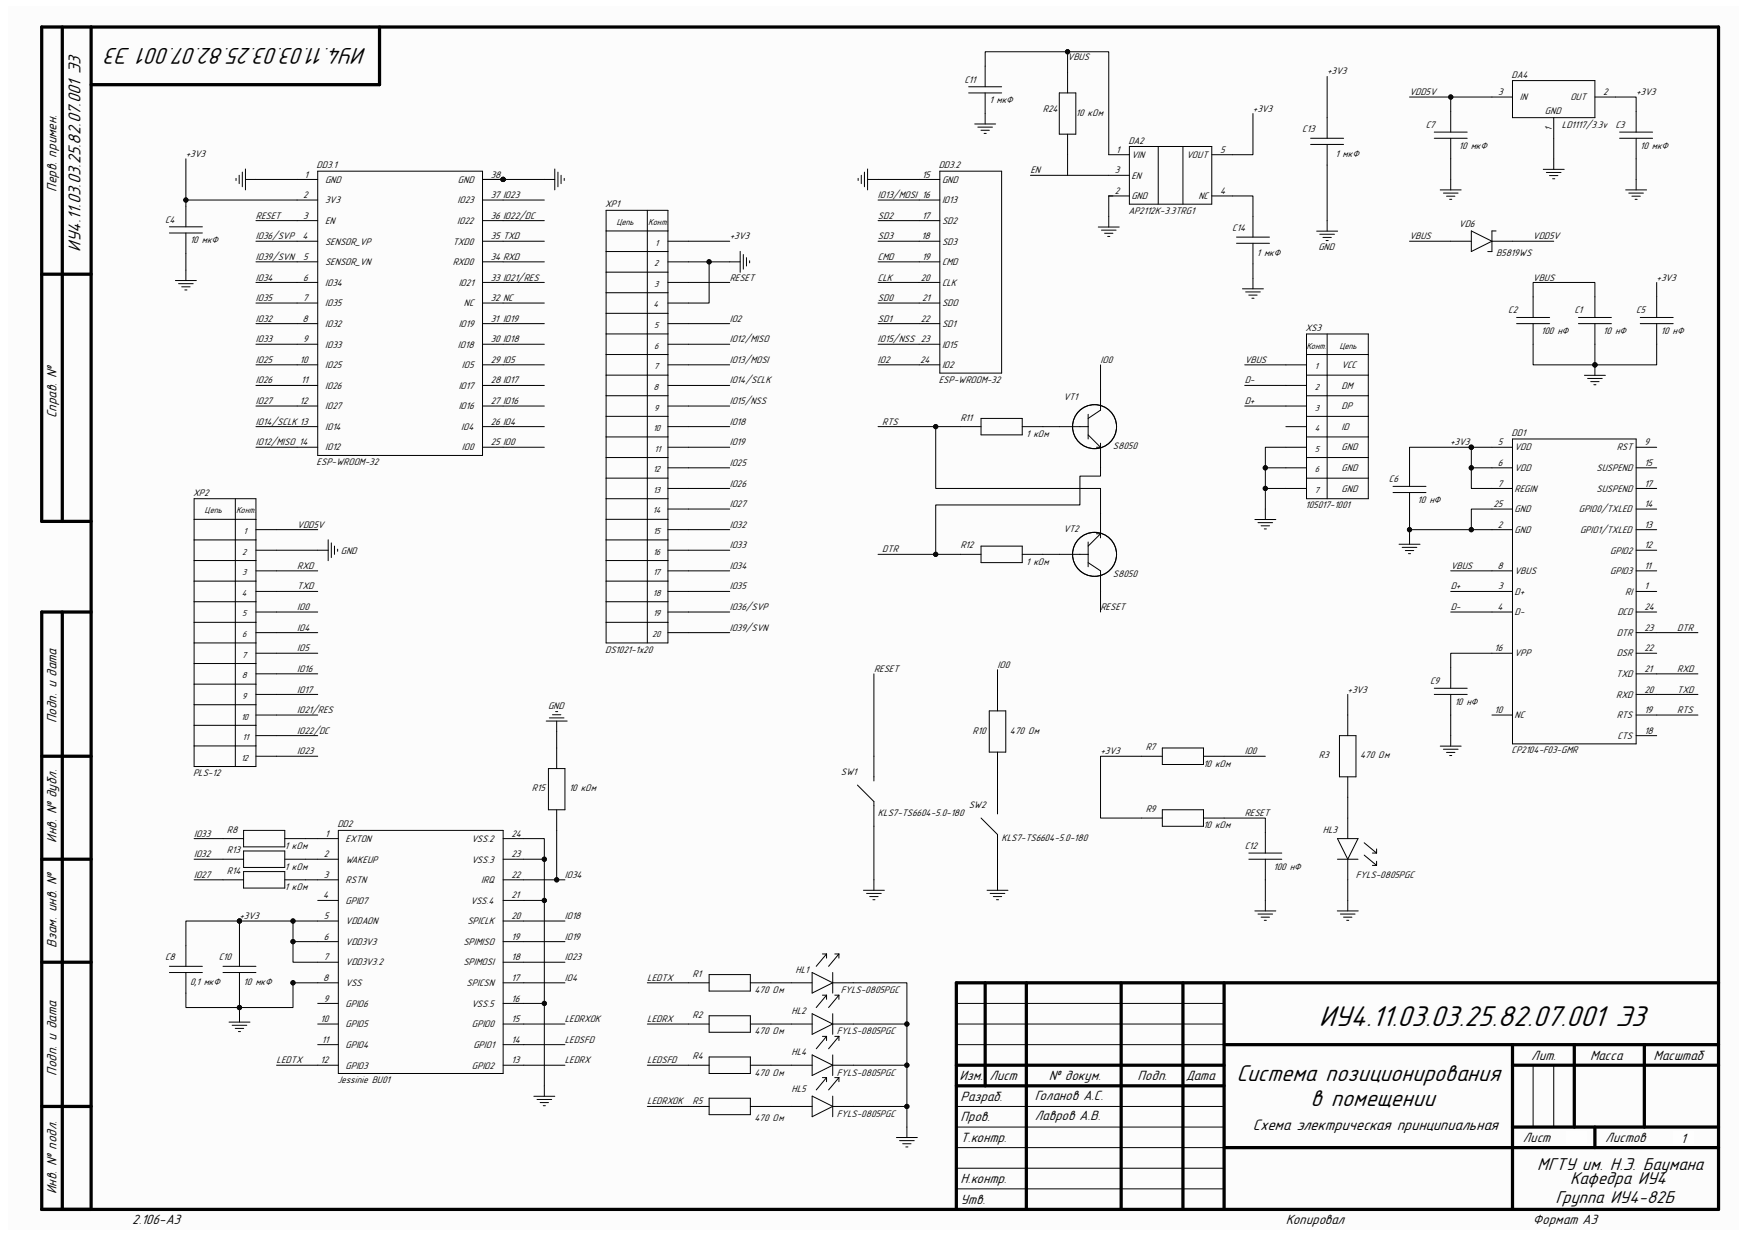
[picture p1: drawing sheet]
<svg xmlns="http://www.w3.org/2000/svg" width="297mm" height="210mm" viewBox="0 0 297 210" stroke-linecap="round" stroke-linejoin="round" font-family="sans-serif">
<path d="M1.5 1.1h294v207.9h-294z" fill-rule="evenodd" fill="#fcfcfc"/>
<g fill="none" stroke="#000" stroke-width=".55">
<path d="M10.6 4.6v84M15.5 4.6v200.9M64.5 4.6v9.8h-49M7.1 46.6h8.4M15.5 88.6h-8.4v-84h284.9v200.9h-284.9v-101.5h8.4M10.6 104v101.5M7.1 128.5h8.4M7.1 146h8.4M7.1 163.5h8.4M167.4 167v17.5M174.4 167v38.5M190.5 167v38.5"/>
<path d="M201 167v38.5M208 177.5h84M208 167v38.5M257 177.5v28M267.5 177.5v14M279.4 177.5v14M292 167h-129.5v38.5M7.1 188h8.4M162.5 181h45.5M162.5 184.5h45.5M208 195h84M257 181h35"/>
<path d="M257 191.5h35M271 191.5v3.5"/>
</g>
<path d="M162.5 177.5h45.5M162.5 174h45.5M162.5 170.5h45.5M162.5 198.5h45.5M162.5 195h45.5M162.5 191.5h45.5M162.5 188h45.5M260.5 181v10.5M264 181v10.5M162.5 202h45.5" fill="none" stroke="#000" stroke-width=".17"/>
<circle cx="85.5" cy="30.5" r=".36" fill="#0e0e0e"/>
<circle cx="85.5" cy="30.5" r=".36" fill="none" stroke="#0e0e0e" stroke-width=".17"/>
<circle cx="85.5" cy="30.5" r=".36" fill="#0e0e0e"/>
<circle cx="85.5" cy="30.5" r=".36" fill="none" stroke="#0e0e0e" stroke-width=".17"/>
<g fill="none" stroke="#000" stroke-width=".17">
<path d="M50.5 30.5h3.5M50.5 34h3.5M50.5 37.5h3.5M54 29.1h28v48.3h-28zM82 30.5h3.5M50.5 41h3.5M50.5 44.5h3.5M50.5 48h3.5M50.5 51.5h3.5M50.5 55h3.5M50.5 58.5h3.5M50.5 62h3.5"/>
<path d="M50.5 65.5h3.5M50.5 69h3.5M50.5 72.5h3.5M50.5 76h3.5"/>
</g>
<circle cx="85.5" cy="30.5" r=".36" fill="#0e0e0e"/>
<circle cx="85.5" cy="30.5" r=".36" fill="none" stroke="#0e0e0e" stroke-width=".17"/>
<g fill="none" stroke="#000" stroke-width=".17">
<path d="M82 34h3.5M82 37.5h3.5M82 30.5h3.5M82 41h3.5M82 44.5h3.5M82 48h3.5M82 51.5h3.5M82 55h3.5M82 58.5h3.5M82 62h3.5M82 65.5h3.5M82 69h3.5"/>
<path d="M82 72.5h3.5M82 76h3.5"/>
</g>
<circle cx="85.5" cy="30.5" r=".36" fill="#0e0e0e"/>
<circle cx="85.5" cy="30.5" r=".36" fill="none" stroke="#0e0e0e" stroke-width=".17"/>
<g fill="none" stroke="#000" stroke-width=".17">
<path d="M164.6 15.8h5.6M164.6 14.7h5.6M167.4 11.2v3.5M167.4 15.8v5.3M180 15.8h2.8v7h-2.8zM181.4 12.3v3.5M225.5 20v3.5M246.5 18.9v3.5M253.5 16.5h3.5M257 13.7h14v6.3h-14zM264 20v3.5M271 16.5h3.5"/>
<path d="M278 18.9v3.5M28.8 39.6h5.6M28.8 38.5h5.6M31.6 35v3.5M31.6 39.6v3.5M40.1 30.3v.4M40.6 29.8v1.4M41.2 29.2v2.5M41.7 30.5h1.8M41.7 28.7v3.6M92.5 30.5h1.8M94.3 28.7v3.6"/>
<path d="M94.8 29.2v2.5M95.3 29.8v1.4M95.9 30.3v.4M145.8 30.3v.4M146.3 29.8v1.4M146.9 29.2v2.5M147.4 30.5h1.8M147.4 28.7v3.6M156.2 30.5h3.5M156.2 34h3.5M156.2 37.5h3.5M159.7 29.1h10.5v34.3h-10.5z"/>
<path d="M165.6 21.1h3.6M166.1 21.6h2.5M166.7 22.1h1.4M167.2 22.7h.4M181.4 22.8v3.5M188.4 26.3h3.5M188.4 33.3h3.5M188.4 29.8h3.5M191.9 24.9h14v9.8h-14zM196.8 24.9v9.8M201 24.9v9.8M205.9 26.3h3.5"/>
<path d="M205.9 33.3h3.5M212.9 36.8v3.5M222.7 24.5h5.6M222.7 23.5h5.6M223.7 39.3h3.6M224.3 39.8h2.4M225.5 24.5v3.5M225.5 37.5v1.8M243.7 23.5h5.6M243.7 22.4h5.6M244.7 32.3h3.6M245.3 32.8h2.4"/>
<path d="M245.8 33.3h1.4M246.3 33.9h.4M246.5 23.5v3.5M246.5 30.5v1.8M250 39.2l3.5 1.8-3.5 1.7zM254.2 39.2h-.7v3.5h-.7M262.2 28.8h3.6M262.8 29.3h2.4M263.3 29.8h1.4M263.8 30.4h.4M264 27v1.8M275.2 23.5h5.6"/>
<path d="M275.2 22.4h5.6M276.2 32.3h3.6M276.8 32.8h2.4M277.3 33.3h1.4M277.8 33.9h.4M278 23.5v3.5M278 30.5v1.8M29.8 47.7h3.6M30.3 48.2h2.5M30.9 48.7h1.4M31.4 49.3h.4M31.6 45.9v1.8"/>
<path d="M156.2 41h3.5M156.2 44.5h3.5M156.2 48h3.5M156.2 51.5h3.5M156.2 55h3.5M156.2 58.5h3.5M210.1 41.3h5.6M210.1 40.3h5.6M211.1 49.1h3.6M211.7 49.6h2.4M212.2 50.1h1.4M212.7 50.7h.4"/>
<path d="M212.9 41.3v3.5M212.9 47.3v1.8M224.8 40.3h1.4M225.3 40.9h.4M246.5 41h3.5M253.5 41h3.5M257.7 55h5.6M257.7 53.9h5.6M260.5 50.4v3.5M260.5 55v3.5M268.2 55h5.6M268.2 53.9h5.6"/>
<path d="M271 50.4v3.5M271 55v3.5M278.7 55h5.6M278.7 53.9h5.6M281.5 50.4v3.5M281.5 55v3.5M156.2 62h3.5M269.2 63.8h3.6M269.8 64.3h2.4M270.3 64.8h1.4M270.8 65.4h.4M271 62v1.8"/>
</g>
<circle cx="271" cy="62" r=".36" fill="#0e0e0e"/>
<circle cx="271" cy="62" r=".36" fill="none" stroke="#0e0e0e" stroke-width=".17"/>
<g fill="none" stroke="#000" stroke-width=".17">
<path d="M253.5 76h3.5M253.5 79.5h3.5M257 74.6h21v51.8h-21zM278 76h3.5M278 79.5h3.5M253.5 83h3.5M253.5 90h3.5M253.5 97h3.5M253.5 86.5h3.5M278 83h3.5M278 90h3.5M278 97h3.5"/>
<path d="M278 86.5h3.5M278 93.5h3.5M253.5 100.5h3.5M253.5 111h3.5M253.5 104h3.5M278 100.5h3.5M278 111h3.5M278 104h3.5M278 107.5h3.5M278 114.5h3.5M278 118h3.5M253.5 121.5h3.5"/>
<path d="M278 121.5h3.5M278 125h3.5"/>
</g>
<circle cx="250" cy="76" r=".36" fill="#0e0e0e"/>
<circle cx="250" cy="76" r=".36" fill="none" stroke="#0e0e0e" stroke-width=".17"/>
<g fill="none" stroke="#000" stroke-width=".17">
<path d="M222 56.7h10.5v28h-10.5zM225.5 56.7v28M218.5 62h3.5M218.5 65.5h3.5M218.5 69h3.5M218.5 72.5h3.5M218.5 76h3.5M218.5 79.5h3.5M222 63.7h10.5M222 67.2h10.5M222 70.7h10.5M222 74.2h10.5"/>
<path d="M222 77.7h10.5M222 60.2h10.5M239.5 79.1v3.5M213.2 88.3h3.6M213.8 88.8h2.4M214.3 89.3h1.4M214.8 89.9h.4M215 86.5v1.8M218.5 83h3.5M222 81.2h10.5M236.7 83.7h5.6M236.7 82.6h5.6"/>
<path d="M237.7 92.5h3.6M238.3 93h2.4M238.8 93.5h1.4M239.3 94.1h.4M239.5 83.7v3.5M239.5 90.7v1.8M243.7 118h5.6M243.7 116.9h5.6M246.5 113.4v3.5M246.5 118v3.5M92.8 122.5h3.6M93.2 130.6h2.8v7h-2.8z"/>
<path d="M93.3 122h2.5M93.9 121.4h1.4M94.4 120.9h.4M94.6 122.5v1.8M94.6 127.1v3.5M94.6 137.6v3.5M244.7 126.8h3.6M245.3 127.3h2.4M245.8 127.8h1.4M246.3 128.4h.4M246.5 125v1.8M54 142.5h3.5"/>
<path d="M54 146h3.5M54 149.5h3.5M54 156.5h3.5M54 153h3.5M54 160h3.5M85.5 141.1h-28v41.3h28v-41.3M85.5 142.5h3.5M85.5 146h3.5M85.5 149.5h3.5M85.5 156.5h3.5M85.5 153h3.5M85.5 160h3.5"/>
<path d="M28.8 165.2h5.6M28.8 164.2h5.6M31.6 160.7v3.5M31.6 165.2v3.5M37.9 165.2h5.6M37.9 164.2h5.6M38.9 173.7h3.6M39.4 174.2h2.5M40 174.7h1.4M40.5 175.3h.4M40.7 160.7v3.5M40.7 165.2v3.5"/>
<path d="M40.7 171.9v1.8M54 163.5h3.5M54 167h3.5M54 170.5h3.5M54 174h3.5M54 177.5h3.5M85.5 163.5h3.5M85.5 167h3.5M85.5 170.5h3.5M85.5 174h3.5M85.5 177.5h3.5M54 181h3.5"/>
<path d="M85.5 181h3.5M90.7 186.3h3.6M91.2 186.8h2.5M91.8 187.3h1.4M92.3 187.9h.4M92.5 184.5v1.8"/>
</g>
<circle cx="40.7" cy="156.5" r=".36" fill="#0e0e0e"/>
<circle cx="40.7" cy="156.5" r=".36" fill="none" stroke="#0e0e0e" stroke-width=".17"/>
<g fill="none" stroke="#000" stroke-width=".17">
<path d="M103 35.7h10.5v73.5h-10.5zM103 39.2h10.5M110 35.7v73.5M103 42.7h10.5M103 46.2h10.5M103 49.7h10.5M103 53.2h10.5M103 56.7h10.5M113.5 41h3.5M113.5 44.5h3.5M113.5 48h3.5M113.5 51.5h3.5"/>
<path d="M113.5 55h3.5M113.5 58.5h3.5M124 44.5h1.8M125.8 42.7v3.6M126.3 43.2v2.5M126.8 43.8v1.4M127.4 44.3v.4M103 60.2h10.5M103 63.7h10.5M103 67.2h10.5M103 70.7h10.5M103 74.2h10.5"/>
<path d="M103 77.7h10.5M113.5 72.5h3.5M113.5 76h3.5M113.5 62h3.5M113.5 65.5h3.5M113.5 69h3.5M113.5 79.5h3.5M163.2 72.5h3.5M166.7 71.1h7v2.8h-7zM173.7 72.5h3.5M180 72.5h4.9M184.9 70.4v4.2"/>
<path d="M184.9 73.9l2.1 2.1h-.7M187 66.2v3.5l-2.1 1.4M187 75.3v4.2M33 84.7v45.5h10.5v-45.5h-10.5M33 91.7h10.5M33 95.2h10.5M33 98.7h10.5M33 88.2h10.5M40 84.7v45.5M43.5 90h3.5M43.5 93.5h3.5M43.5 97h3.5"/>
<path d="M54 93.5h1.8M55.8 91.7v3.6M56.3 92.2v2.5M56.8 92.8v1.4M57.4 93.3v.4M103 91.7h10.5M103 95.2h10.5M103 98.7h10.5M103 88.2h10.5M103 84.7h10.5M103 81.2h10.5M113.5 90h3.5"/>
<path d="M113.5 93.5h3.5M113.5 97h3.5M113.5 83h3.5M113.5 86.5h3.5M163.2 94.2h3.5M166.7 95.6v-2.8h7v2.8h-7M173.7 94.2h3.5M180 94.2h4.9M184.9 92.1v4.2M184.9 95.6l2.1 1.4v3.5M186.3 90.7h.7l-2.1 2.1M187 87.2v4.2"/>
<path d="M33 102.2h10.5M33 105.7h10.5M33 109.2h10.5M33 112.7h10.5M33 116.2h10.5M33 119.7h10.5M43.5 100.5h3.5M43.5 104h3.5M43.5 107.5h3.5M43.5 111h3.5M43.5 114.5h3.5M43.5 118h3.5"/>
<path d="M103 102.2h10.5M103 105.7h10.5M113.5 100.5h3.5M113.5 104h3.5M113.5 107.5h3.5M169.5 117.3v3.5M33 123.2h10.5M33 126.7h10.5M43.5 128.5h3.5M43.5 125h3.5M43.5 121.5h3.5M145.7 133.4l2.8 2.8v4.2"/>
<path d="M148.5 128.5v4.2M166.7 139l2.8 2.8v4.2M168.1 120.8h2.8v7h-2.8zM169.5 127.8v3.5M169.5 134.1v4.2M194 128.5h3.5M194 139h3.5M197.5 127.1h7v2.8h-7zM197.5 137.6h7v2.8h-7zM204.5 128.5h3.5M204.5 139h3.5M227.6 125h2.8v7h-2.8z"/>
<path d="M229 121.5v3.5M229 132v3.5M229 139v3.5M37.9 142.5h3.5M37.9 146h3.5M37.9 149.5h3.5M41.4 141.1h7v2.8h-7zM41.4 144.6h7v2.8h-7zM41.4 148.1h7v2.8h-7zM48.4 142.5h3.5M48.4 146h3.5M48.4 149.5h3.5"/>
<path d="M146.7 151.3h3.6M147.2 151.8h2.5M147.8 152.3h1.4M148.3 152.9h.4M148.5 149.5v1.8M167.7 151.3h3.6M168.2 151.8h2.5M168.8 152.3h1.4M169.3 152.9h.4M169.5 149.5v1.8M212.2 146h5.6M212.2 144.9h5.6"/>
<path d="M213.2 154.8h3.6M213.8 155.3h2.4M214.3 155.8h1.4M214.8 156.4h.4M215 141.4v3.5M215 146v3.5M215 153v1.8M227.2 154.8h3.6M227.3 142.5h3.4l-1.7 3.5zM227.3 146h3.4M227.8 155.3h2.4M228.3 155.8h1.4"/>
<path d="M228.8 156.4h.4M229 146v3.5M229 153v1.8M231.8 143.2l2.1 1.7M231.8 145.3l2.1 1.7M233.2 144.9h.7M233.2 147h.7M233.9 144.3v.6M233.9 146.3v.7M117 167h3.5M117 174h3.5M120.5 165.6h7v2.8h-7z"/>
<path d="M120.5 172.6h7v2.8h-7zM120.5 179.6h7v2.8h-7zM127.5 167h3.5M127.5 174h3.5M134.5 167h3.5M134.5 174h3.5M138 165.2l3.5 1.8-3.5 1.7zM138 172.2l3.5 1.8-3.5 1.7zM138 179.2l3.5 1.8-3.5 1.7zM139.7 162.1h.7M139.7 169.1h.7M139.7 176.1h.7"/>
<path d="M140.4 162.1l-1.7 2.1M140.4 162.1v.7M140.4 169.1v.7M140.4 176.1v.7M140.4 169.1l-1.7 2.1M140.4 176.1l-1.7 2.1M141.5 167h3.5M141.5 174h3.5M141.5 165.2v3.5M141.5 172.2v3.5M141.5 179.2v3.5M141.8 176.1h.7"/>
<path d="M141.8 162.1h.7M141.8 169.1h.7M142.5 162.1l-1.7 2.1M142.5 162.1v.7M142.5 169.1v.7M142.5 169.1l-1.7 2.1M142.5 176.1v.7M142.5 176.1l-1.7 2.1M117 181h3.5M117 188h3.5M120.5 186.6h7v2.8h-7zM127.5 181h3.5"/>
<path d="M127.5 188h3.5M134.5 181h3.5M134.5 188h3.5M138 186.2l3.5 1.8-3.5 1.7zM139.7 183.1h.7M140.4 183.1v.7M140.4 183.1l-1.7 2.1M141.5 181h3.5M141.5 188h3.5M141.5 186.2v3.5M141.8 183.1h.7M142.5 183.1v.7"/>
<path d="M142.5 183.1l-1.7 2.1M152.3 193.3h3.6M152.8 193.8h2.5M153.4 194.3h1.4M153.9 194.9h.4M154.1 191.5v1.8"/>
<circle cx="186" cy="72.5" r="3.7"/>
<circle cx="186" cy="94.2" r="3.7"/>
</g>
<path d="M266.1 192.2h3.5v2.1h-3.5z" fill-rule="evenodd" fill="#fefefe"/>
<path d="M266.1 192.2h3.5v2.1h-3.5z" fill="none" stroke="#fefefe" stroke-width=".17"/>
<path d="M43.5 30.5h7M50.5 34h-18.9v1" fill="none" stroke="#000" stroke-width=".17"/>
<circle cx="31.6" cy="34" r=".36" fill="#0e0e0e"/>
<circle cx="31.6" cy="34" r=".36" fill="none" stroke="#0e0e0e" stroke-width=".17"/>
<path d="M31.6 27v7M31.6 43.1v2.8" fill="none" stroke="#000" stroke-width=".17"/>
<circle cx="31.6" cy="34" r=".36" fill="#0e0e0e"/>
<circle cx="31.6" cy="34" r=".36" fill="none" stroke="#0e0e0e" stroke-width=".17"/>
<g fill="none" stroke="#000" stroke-width=".17">
<path d="M43.5 37.5h7M85.5 30.5h7M43.5 41h7M43.5 44.5h7M43.5 48h7M43.5 51.5h7M43.5 55h7M43.5 58.5h7M43.5 62h7M43.5 65.5h7M43.5 69h7M43.5 72.5h7"/>
<path d="M43.5 76h7"/>
</g>
<circle cx="85.5" cy="30.5" r=".36" fill="#0e0e0e"/>
<circle cx="85.5" cy="30.5" r=".36" fill="none" stroke="#0e0e0e" stroke-width=".17"/>
<g fill="none" stroke="#000" stroke-width=".17">
<path d="M167.4 11.2v-2.4h14v3.5M85.5 34h7M85.5 37.5h7M149.2 34h7M149.2 37.5h7M149.2 30.5h7M85.5 41h7M85.5 44.5h7M85.5 48h7M85.5 51.5h7M85.5 55h7M85.5 58.5h7"/>
<path d="M149.2 41h7M149.2 44.5h7M149.2 48h7M149.2 51.5h7M149.2 55h7M149.2 58.5h7M85.5 62h7M85.5 65.5h7M85.5 69h7M85.5 72.5h7M85.5 76h7M149.2 62h7"/>
</g>
<circle cx="181.4" cy="8.8" r=".36" fill="#0e0e0e"/>
<circle cx="181.4" cy="8.8" r=".36" fill="none" stroke="#0e0e0e" stroke-width=".17"/>
<path d="M181.4 8.8h7v17.5" fill="none" stroke="#000" stroke-width=".17"/>
<circle cx="181.4" cy="8.8" r=".36" fill="#0e0e0e"/>
<circle cx="181.4" cy="8.8" r=".36" fill="none" stroke="#0e0e0e" stroke-width=".17"/>
<path d="M212.9 19.3v7h-3.5M225.5 13v7M253.5 16.5h-7v2.4M209.4 33.3h3.5v3.5M225.5 28v9.5M212.9 44.8v2.5" fill="none" stroke="#000" stroke-width=".17"/>
<circle cx="246.5" cy="16.5" r=".36" fill="#0e0e0e"/>
<circle cx="246.5" cy="16.5" r=".36" fill="none" stroke="#0e0e0e" stroke-width=".17"/>
<path d="M239.5 16.5h7" fill="none" stroke="#000" stroke-width=".17"/>
<circle cx="246.5" cy="16.5" r=".36" fill="#0e0e0e"/>
<circle cx="246.5" cy="16.5" r=".36" fill="none" stroke="#0e0e0e" stroke-width=".17"/>
<path d="M274.5 16.5h3.5v2.4M246.5 27v3.5M264 23.5v3.5M278 27v3.5M239.5 41h7M257 41h7M260.5 58.5v3.5h10.5v-3.5" fill="none" stroke="#000" stroke-width=".17"/>
<circle cx="271" cy="62" r=".36" fill="#0e0e0e"/>
<circle cx="271" cy="62" r=".36" fill="none" stroke="#0e0e0e" stroke-width=".17"/>
<path d="M281.5 58.5v3.5h-10.5" fill="none" stroke="#000" stroke-width=".17"/>
<circle cx="271" cy="62" r=".36" fill="#0e0e0e"/>
<circle cx="271" cy="62" r=".36" fill="none" stroke="#0e0e0e" stroke-width=".17"/>
<path d="M260.5 50.4v-2.4h10.5v2.4M281.5 48v2.4M253.5 79.5h-3.5v3.5h3.5" fill="none" stroke="#000" stroke-width=".17"/>
<circle cx="250" cy="79.5" r=".36" fill="#0e0e0e"/>
<circle cx="250" cy="79.5" r=".36" fill="none" stroke="#0e0e0e" stroke-width=".17"/>
<path d="M253.5 76h-3.5v3.5" fill="none" stroke="#000" stroke-width=".17"/>
<circle cx="250" cy="79.5" r=".36" fill="#0e0e0e"/>
<circle cx="250" cy="79.5" r=".36" fill="none" stroke="#0e0e0e" stroke-width=".17"/>
<circle cx="250" cy="76" r=".36" fill="#0e0e0e"/>
<circle cx="250" cy="76" r=".36" fill="none" stroke="#0e0e0e" stroke-width=".17"/>
<path d="M250 76h-10.5v3.1" fill="none" stroke="#000" stroke-width=".17"/>
<circle cx="250" cy="76" r=".36" fill="#0e0e0e"/>
<circle cx="250" cy="76" r=".36" fill="none" stroke="#0e0e0e" stroke-width=".17"/>
<path d="M239.5 90v.7" fill="none" stroke="#000" stroke-width=".17"/>
<circle cx="239.5" cy="90" r=".36" fill="#0e0e0e"/>
<circle cx="239.5" cy="90" r=".36" fill="none" stroke="#0e0e0e" stroke-width=".17"/>
<path d="M239.5 87.2v2.8h14M246.5 97h7M246.5 100.5h7M246.5 104h7" fill="none" stroke="#000" stroke-width=".17"/>
<circle cx="250" cy="90" r=".36" fill="#0e0e0e"/>
<circle cx="250" cy="90" r=".36" fill="none" stroke="#0e0e0e" stroke-width=".17"/>
<circle cx="239.5" cy="90" r=".36" fill="#0e0e0e"/>
<circle cx="239.5" cy="90" r=".36" fill="none" stroke="#0e0e0e" stroke-width=".17"/>
<path d="M215 79.5v3.5h3.5M253.5 111h-7v2.4M281.5 118h7M281.5 114.5h7M281.5 107.5h7M246.5 121.5v3.5M281.5 121.5h7" fill="none" stroke="#000" stroke-width=".17"/>
<circle cx="215" cy="83" r=".36" fill="#0e0e0e"/>
<circle cx="215" cy="83" r=".36" fill="none" stroke="#0e0e0e" stroke-width=".17"/>
<circle cx="215" cy="79.5" r=".36" fill="#0e0e0e"/>
<circle cx="215" cy="79.5" r=".36" fill="none" stroke="#0e0e0e" stroke-width=".17"/>
<path d="M211.5 69h7M211.5 65.5h7M211.5 62h7M215 83v3.5" fill="none" stroke="#000" stroke-width=".17"/>
<circle cx="215" cy="83" r=".36" fill="#0e0e0e"/>
<circle cx="215" cy="83" r=".36" fill="none" stroke="#0e0e0e" stroke-width=".17"/>
<path d="M218.5 76h-3.5v3.5h3.5" fill="none" stroke="#000" stroke-width=".17"/>
<circle cx="215" cy="79.5" r=".36" fill="#0e0e0e"/>
<circle cx="215" cy="79.5" r=".36" fill="none" stroke="#0e0e0e" stroke-width=".17"/>
<path d="M89 142.5h3.5v3.5h-3.5" fill="none" stroke="#000" stroke-width=".17"/>
<circle cx="92.5" cy="146" r=".36" fill="#0e0e0e"/>
<circle cx="92.5" cy="146" r=".36" fill="none" stroke="#0e0e0e" stroke-width=".17"/>
<path d="M92.5 146v7h-3.5" fill="none" stroke="#000" stroke-width=".17"/>
<circle cx="92.5" cy="153" r=".36" fill="#0e0e0e"/>
<circle cx="92.5" cy="153" r=".36" fill="none" stroke="#0e0e0e" stroke-width=".17"/>
<circle cx="92.5" cy="146" r=".36" fill="#0e0e0e"/>
<circle cx="92.5" cy="146" r=".36" fill="none" stroke="#0e0e0e" stroke-width=".17"/>
<path d="M92.5 153v17.5h-3.5" fill="none" stroke="#000" stroke-width=".17"/>
<circle cx="92.5" cy="170.5" r=".36" fill="#0e0e0e"/>
<circle cx="92.5" cy="170.5" r=".36" fill="none" stroke="#0e0e0e" stroke-width=".17"/>
<circle cx="92.5" cy="153" r=".36" fill="#0e0e0e"/>
<circle cx="92.5" cy="153" r=".36" fill="none" stroke="#0e0e0e" stroke-width=".17"/>
<path d="M92.5 170.5v14" fill="none" stroke="#000" stroke-width=".17"/>
<circle cx="92.5" cy="170.5" r=".36" fill="#0e0e0e"/>
<circle cx="92.5" cy="170.5" r=".36" fill="none" stroke="#0e0e0e" stroke-width=".17"/>
<path d="M89 149.5h7" fill="none" stroke="#000" stroke-width=".17"/>
<circle cx="94.6" cy="149.5" r=".36" fill="#0e0e0e"/>
<circle cx="94.6" cy="149.5" r=".36" fill="none" stroke="#0e0e0e" stroke-width=".17"/>
<path d="M89 156.5h7M89 160h7M94.6 141.1v8.4M89 163.5h7M89 167h7M89 174h7M89 177.5h7M89 181h7" fill="none" stroke="#000" stroke-width=".17"/>
<circle cx="94.6" cy="149.5" r=".36" fill="#0e0e0e"/>
<circle cx="94.6" cy="149.5" r=".36" fill="none" stroke="#0e0e0e" stroke-width=".17"/>
<path d="M94.6 124.3v2.8M54 156.5h-4.2v3.5M47 181h7" fill="none" stroke="#000" stroke-width=".17"/>
<circle cx="49.8" cy="160" r=".36" fill="#0e0e0e"/>
<circle cx="49.8" cy="160" r=".36" fill="none" stroke="#0e0e0e" stroke-width=".17"/>
<circle cx="49.8" cy="156.5" r=".36" fill="#0e0e0e"/>
<circle cx="49.8" cy="156.5" r=".36" fill="none" stroke="#0e0e0e" stroke-width=".17"/>
<path d="M54 160h-4.2v3.5h4.2" fill="none" stroke="#000" stroke-width=".17"/>
<circle cx="49.8" cy="160" r=".36" fill="#0e0e0e"/>
<circle cx="49.8" cy="160" r=".36" fill="none" stroke="#0e0e0e" stroke-width=".17"/>
<path d="M40.7 156.5v4.2" fill="none" stroke="#000" stroke-width=".17"/>
<circle cx="40.7" cy="156.5" r=".36" fill="#0e0e0e"/>
<circle cx="40.7" cy="156.5" r=".36" fill="none" stroke="#0e0e0e" stroke-width=".17"/>
<path d="M49.8 156.5h-18.2v4.2" fill="none" stroke="#000" stroke-width=".17"/>
<circle cx="40.7" cy="156.5" r=".36" fill="#0e0e0e"/>
<circle cx="40.7" cy="156.5" r=".36" fill="none" stroke="#0e0e0e" stroke-width=".17"/>
<circle cx="49.8" cy="156.5" r=".36" fill="#0e0e0e"/>
<circle cx="49.8" cy="156.5" r=".36" fill="none" stroke="#0e0e0e" stroke-width=".17"/>
<path d="M31.6 168.7v2.5h9.1v.7" fill="none" stroke="#000" stroke-width=".17"/>
<circle cx="40.7" cy="171.2" r=".36" fill="#0e0e0e"/>
<circle cx="40.7" cy="171.2" r=".36" fill="none" stroke="#0e0e0e" stroke-width=".17"/>
<path d="M40.7 168.7v2.5" fill="none" stroke="#000" stroke-width=".17"/>
<circle cx="40.7" cy="171.2" r=".36" fill="#0e0e0e"/>
<circle cx="40.7" cy="171.2" r=".36" fill="none" stroke="#0e0e0e" stroke-width=".17"/>
<path d="M49.8 167h4.2" fill="none" stroke="#000" stroke-width=".17"/>
<circle cx="49.8" cy="167" r=".36" fill="#0e0e0e"/>
<circle cx="49.8" cy="167" r=".36" fill="none" stroke="#0e0e0e" stroke-width=".17"/>
<path d="M33 149.5h4.9M33 146h4.9M33 142.5h4.9M51.9 142.5h2.1M51.9 146h2.1M51.9 149.5h2.1M145 174h9.1" fill="none" stroke="#000" stroke-width=".17"/>
<circle cx="154.1" cy="174" r=".36" fill="#0e0e0e"/>
<circle cx="154.1" cy="174" r=".36" fill="none" stroke="#0e0e0e" stroke-width=".17"/>
<path d="M145 188h9.1" fill="none" stroke="#000" stroke-width=".17"/>
<circle cx="154.1" cy="188" r=".36" fill="#0e0e0e"/>
<circle cx="154.1" cy="188" r=".36" fill="none" stroke="#0e0e0e" stroke-width=".17"/>
<path d="M145 181h9.1" fill="none" stroke="#000" stroke-width=".17"/>
<circle cx="154.1" cy="181" r=".36" fill="#0e0e0e"/>
<circle cx="154.1" cy="181" r=".36" fill="none" stroke="#0e0e0e" stroke-width=".17"/>
<g fill="none" stroke="#000" stroke-width=".17">
<path d="M177.2 72.5h2.8M187 62v4.2M149.2 94.2h14M177.2 94.2h2.8M148.5 114.5v14M169.5 113.8v3.5M187 100.5v3.5M229 118v3.5M169.5 131.3v2.8M194 128.5h-7v10.5h7M208 139h7v2.4M208 128.5h7"/>
<path d="M229 135.5v3.5M148.5 140.4v9.1M169.5 146v3.5M215 149.5v3.5M229 149.5v3.5M110 167h7M110 174h7M131 174h3.5M131 167h3.5M110 181h7M110 188h7M131 181h3.5"/>
<path d="M131 188h3.5"/>
</g>
<circle cx="159" cy="94.2" r=".36" fill="#0e0e0e"/>
<circle cx="159" cy="94.2" r=".36" fill="none" stroke="#0e0e0e" stroke-width=".17"/>
<path d="M149.2 72.5h14" fill="none" stroke="#000" stroke-width=".17"/>
<circle cx="159" cy="72.5" r=".36" fill="#0e0e0e"/>
<circle cx="159" cy="72.5" r=".36" fill="none" stroke="#0e0e0e" stroke-width=".17"/>
<path d="M187 79.5v1.4h-3.5v4.9h-24.5v8.4" fill="none" stroke="#000" stroke-width=".17"/>
<circle cx="159" cy="94.2" r=".36" fill="#0e0e0e"/>
<circle cx="159" cy="94.2" r=".36" fill="none" stroke="#0e0e0e" stroke-width=".17"/>
<path d="M159 72.5v10.5h28v4.2" fill="none" stroke="#000" stroke-width=".17"/>
<circle cx="159" cy="72.5" r=".36" fill="#0e0e0e"/>
<circle cx="159" cy="72.5" r=".36" fill="none" stroke="#0e0e0e" stroke-width=".17"/>
<path d="M49.8 167v4.2h-9.1" fill="none" stroke="#000" stroke-width=".17"/>
<circle cx="40.7" cy="171.2" r=".36" fill="#0e0e0e"/>
<circle cx="40.7" cy="171.2" r=".36" fill="none" stroke="#0e0e0e" stroke-width=".17"/>
<circle cx="49.8" cy="167" r=".36" fill="#0e0e0e"/>
<circle cx="49.8" cy="167" r=".36" fill="none" stroke="#0e0e0e" stroke-width=".17"/>
<g fill="none" stroke="#000" stroke-width=".17">
<path d="M117 44.5h3.5v7h-3.5M117 41h7M47 90h7M47 93.5h7M47 97h7M47 100.5h7M47 104h7M47 107.5h7M47 111h7M47 114.5h7M47 118h7M47 121.5h7"/>
<path d="M47 125h7M47 128.5h7"/>
</g>
<circle cx="120.5" cy="44.5" r=".36" fill="#0e0e0e"/>
<circle cx="120.5" cy="44.5" r=".36" fill="none" stroke="#0e0e0e" stroke-width=".17"/>
<path d="M120.5 44.5h3.5" fill="none" stroke="#000" stroke-width=".17"/>
<circle cx="120.5" cy="44.5" r=".36" fill="#0e0e0e"/>
<circle cx="120.5" cy="44.5" r=".36" fill="none" stroke="#0e0e0e" stroke-width=".17"/>
<g fill="none" stroke="#000" stroke-width=".17">
<path d="M117 48h7M117 55h7M117 58.5h7M117 62h7M117 65.5h7M117 69h7M117 72.5h7M117 76h7M117 79.5h7M117 83h7M117 86.5h7M117 90h7"/>
<path d="M117 93.5h7M117 97h7M117 100.5h7M117 104h7M117 107.5h7M145 167h9.1v24.5"/>
</g>
<circle cx="154.1" cy="188" r=".36" fill="#0e0e0e"/>
<circle cx="154.1" cy="188" r=".36" fill="none" stroke="#0e0e0e" stroke-width=".17"/>
<circle cx="154.1" cy="181" r=".36" fill="#0e0e0e"/>
<circle cx="154.1" cy="181" r=".36" fill="none" stroke="#0e0e0e" stroke-width=".17"/>
<circle cx="154.1" cy="174" r=".36" fill="#0e0e0e"/>
<circle cx="154.1" cy="174" r=".36" fill="none" stroke="#0e0e0e" stroke-width=".17"/>
<path d="M253.5 86.5h-3.5v3.5" fill="none" stroke="#000" stroke-width=".17"/>
<circle cx="250" cy="90" r=".36" fill="#0e0e0e"/>
<circle cx="250" cy="90" r=".36" fill="none" stroke="#0e0e0e" stroke-width=".17"/>
<path d="M175.1 29.8h13.3M181.4 26.3v3.5M186.6 38.6h3.6M187.2 39.1h2.4M187.7 39.6h1.4M189.1 33.3h-.7v5.3M188.2 40.2h.4" fill="none" stroke="#000" stroke-width=".17"/>
<path d="M284.3 192.2h3.5v2.1h-3.5z" fill-rule="evenodd" fill="#fefefe"/>
<path d="M284.3 192.2h3.5v2.1h-3.5z" fill="none" stroke="#fefefe" stroke-width=".17"/>
<text font-size="5.1" x="224.1" y="174.3">ИУ4.11.03.03.25.82.07.001 Э3</text>
<g font-size="4.1">
<text x="62.4" y="8.1" transform="rotate(-180 62.4 8.1)">ИУ4.11.03.03.25.82.07.001 Э3</text>
<text x="210.1" y="183.7">Система позиционирования</text>
<text x="222.7" y="188">в помещении</text>
</g>
<g font-size="3.1">
<text x="13.7" y="42.8" transform="rotate(-90 13.7 42.8)">ИУ4.11.03.03.25.82.07.001 Э3</text>
<text x="261.2" y="198.8">МГТУ им. Н.Э. Баумана</text>
<text x="266.8" y="201.3">Кафедра ИУ4</text>
<text x="264.3" y="204.4">Группа ИУ4-82Б</text>
</g>
<text font-size="2.7" x="212.9" y="192.1">Схема электрическая принципиальная</text>
<g font-size="2.4">
<text x="9.6" y="32.6" transform="rotate(-90 9.6 32.6)">Перв. примен.</text>
<text x="9.6" y="71.1" transform="rotate(-90 9.6 71.1)">Справ. №</text>
<text x="9.6" y="122.9" transform="rotate(-90 9.6 122.9)">Подп. и дата</text>
<text x="9.6" y="143.2" transform="rotate(-90 9.6 143.2)">Инв. № дубл.</text>
<text x="9.6" y="161" transform="rotate(-90 9.6 161)">Взам. инв. №</text>
<text x="9.6" y="182.8" transform="rotate(-90 9.6 182.8)">Подп. и дата</text>
<text x="163" y="183.5">Изм.</text>
<text x="168.1" y="183.5">Лист</text>
<text x="178.2" y="183.5">№ докум.</text>
<text x="193.3" y="183.5">Подп.</text>
<text x="201.5" y="183.5">Дата</text>
<text x="260.2" y="180">Лит.</text>
<text x="270.2" y="180">Масса</text>
<text x="281" y="180">Масштаб</text>
<text x="163.2" y="190.5">Пров.</text>
<text x="163.2" y="187">Разраб.</text>
<text x="175.8" y="186.9">Голанов А.С.</text>
<text x="175.8" y="190.3">Лавров А.В.</text>
<text x="163.2" y="194.1">Т.контр.</text>
<text x="258.7" y="194.1">Лист</text>
<text x="272.8" y="194.1">Листов</text>
<text x="285" y="194.1">31</text>
<text x="9.6" y="202.9" transform="rotate(-90 9.6 202.9)">Инв. № подл.</text>
<text x="163.2" y="201">Н.контр.</text>
<text x="22.5" y="208">2.106-A3</text>
<text x="163.2" y="204.6">Утв.</text>
<text x="218.5" y="208">Копировал</text>
<text x="260.5" y="208">Формат А3</text>
</g>
<g font-size="1.7">
<text x="181.4" y="10.2">VBUS</text>
<text x="163.9" y="14.1">C11</text>
<text x="168.1" y="17.6">1 мкФ</text>
<text x="225.5" y="12.7">+3V3</text>
<text x="239.5" y="16.2">VDD5V</text>
<text x="254.6" y="16.2">3</text>
<text x="256.8" y="13.2">DA4</text>
<text x="258.2" y="17.1">IN</text>
<text x="266.8" y="17.1">OUT</text>
<text x="272.4" y="16.2">2</text>
<text x="278" y="16.2">+3V3</text>
<text x="177.2" y="19">R24</text>
<text x="182.8" y="19.7">10 кОм</text>
<text x="212.9" y="19">+3V3</text>
<text x="221.3" y="22.5">C13</text>
<text x="242.3" y="21.8">C7</text>
<text x="262.5" y="19.3">GND</text>
<text x="263.7" y="22.2" transform="rotate(-90 263.7 22.2)">1</text>
<text x="265.4" y="21.8">LD1117/3.3v</text>
<text x="274.5" y="21.8">C3</text>
<text x="31.6" y="26.7">+3V3</text>
<text x="53.8" y="28.6">DD3.1</text>
<text x="159.5" y="28.6">DD3.2</text>
<text x="175.1" y="29.5">EN</text>
<text x="189.4" y="29.5">3</text>
<text x="189.7" y="26">1</text>
<text x="191.7" y="24.4">DA2</text>
<text x="192.2" y="26.8">VIN</text>
<text x="201.6" y="26.8">VOUT</text>
<text x="207.3" y="26">5</text>
<text x="226.9" y="26.7">1 мкФ</text>
<text x="247.9" y="25.3">10 мкФ</text>
<text x="278.7" y="25.3">10 мкФ</text>
<text x="51.5" y="33.7">2</text>
<text x="51.7" y="30.2">1</text>
<text x="55.2" y="31.1">GND</text>
<text x="55.2" y="34.5">3V3</text>
<text x="77.7" y="34.5">IO23</text>
<text x="77.8" y="31.1">GND</text>
<text x="83.4" y="30.2">38</text>
<text x="83.4" y="33.7">37 IO23</text>
<text x="102.8" y="35.2">XP1</text>
<text x="149.2" y="33.7">IO13/MOSI 16</text>
<text x="156.7" y="30.2">15</text>
<text x="160.1" y="31.1">GND</text>
<text x="160.1" y="34.5">IO13</text>
<text x="189.4" y="33">2</text>
<text x="192.2" y="33.9">GND</text>
<text x="192.2" y="30.4">EN</text>
<text x="203.6" y="33.9">NC</text>
<text x="207.3" y="33">4</text>
<text x="28.1" y="37.8">C4</text>
<text x="32.3" y="41.4">10 мкФ</text>
<text x="43.5" y="37.2">RESET</text>
<text x="43.5" y="40.7">IO36/SVP</text>
<text x="51.4" y="40.7">4</text>
<text x="51.5" y="37.2">3</text>
<text x="55.2" y="38.1">EN</text>
<text x="55.2" y="41.6">SENSOR_VP</text>
<text x="76.9" y="41.6">TXD0</text>
<text x="77.7" y="38.1">IO22</text>
<text x="83.4" y="40.7">35 TXD</text>
<text x="83.4" y="37.2">36 IO22/DC</text>
<text x="124" y="40.7">+3V3</text>
<text x="149.2" y="37.2">SD2</text>
<text x="149.2" y="40.7">SD3</text>
<text x="156.5" y="40.7">18</text>
<text x="156.7" y="37.2">17</text>
<text x="160.1" y="38.1">SD2</text>
<text x="160.1" y="41.6">SD3</text>
<text x="191.7" y="36.3">AP2112K-3.3TRG1</text>
<text x="209.4" y="39.3">C14</text>
<text x="239.5" y="40.7">VBUS</text>
<text x="247.9" y="38.6">VD6</text>
<text x="260.5" y="40.7">VDD5V</text>
<text x="43.5" y="44.2">IO39/SVN</text>
<text x="43.5" y="47.7">IO34</text>
<text x="51.5" y="44.2">5</text>
<text x="51.5" y="47.7">6</text>
<text x="55.2" y="45">SENSOR_VN</text>
<text x="76.9" y="45">RXD0</text>
<text x="83.4" y="44.2">34 RXD</text>
<text x="83.4" y="47.7">33 IO21/RES</text>
<text x="124" y="47.7">RESET</text>
<text x="149.2" y="44.2">CMD</text>
<text x="149.2" y="47.7">CLK</text>
<text x="156.5" y="47.7">20</text>
<text x="156.7" y="44.2">19</text>
<text x="160.1" y="45">CMD</text>
<text x="213.6" y="43.5">1 мкФ</text>
<text x="224" y="42.5">GND</text>
<text x="254.2" y="43.5">B5819WS</text>
<text x="260.5" y="47.7">VBUS</text>
<text x="281.5" y="47.7">+3V3</text>
<text x="43.5" y="51.2">IO35</text>
<text x="51.5" y="51.2">7</text>
<text x="55.2" y="48.6">IO34</text>
<text x="55.2" y="52.1">IO35</text>
<text x="77.9" y="48.6">IO21</text>
<text x="78.8" y="52.1">NC</text>
<text x="83.4" y="51.2">32 NC</text>
<text x="149.2" y="51.2">SD0</text>
<text x="156.7" y="51.2">21</text>
<text x="160.1" y="48.6">CLK</text>
<text x="160.1" y="52.1">SDO</text>
<text x="256.3" y="53.3">C2</text>
<text x="267.5" y="53.3">C1</text>
<text x="278" y="53.3">C5</text>
<text x="43.5" y="54.7">IO32</text>
<text x="43.5" y="58.2">IO33</text>
<text x="51.4" y="54.7">8</text>
<text x="51.5" y="58.2">9</text>
<text x="55.2" y="55.5">IO32</text>
<text x="55.2" y="59.1">IO33</text>
<text x="77.8" y="59.1">IO18</text>
<text x="77.9" y="55.5">IO19</text>
<text x="83.4" y="54.7">31 IO19</text>
<text x="83.4" y="58.2">30 IO18</text>
<text x="124" y="54.7">IO2</text>
<text x="124" y="58.2">IO12/MISO</text>
<text x="149.2" y="54.7">SD1</text>
<text x="149.2" y="58.2">IO15/NSS 23</text>
<text x="156.5" y="54.7">22</text>
<text x="160.1" y="55.5">SD1</text>
<text x="160.1" y="59.1">IO15</text>
<text x="221.8" y="56.2">XS3</text>
<text x="261.9" y="56.8">100 нФ</text>
<text x="272.4" y="56.8">10 нФ</text>
<text x="282.2" y="56.8">10 нФ</text>
<text x="43.5" y="61.7">IO25</text>
<text x="43.5" y="65.2">IO26</text>
<text x="51" y="61.7">10</text>
<text x="51.2" y="65.2">11</text>
<text x="55.2" y="62.6">IO25</text>
<text x="78.5" y="62.6">IO5</text>
<text x="83.4" y="61.7">29 IO5</text>
<text x="83.4" y="65.2">28 IO17</text>
<text x="124" y="61.7">IO13/MOSI</text>
<text x="124" y="65.2">IO14/SCLK</text>
<text x="149.2" y="61.7">IO2</text>
<text x="156.3" y="61.7">24</text>
<text x="159.5" y="65">ESP-WROOM-32</text>
<text x="160.1" y="62.6">IO2</text>
<text x="187" y="61.7">IO0</text>
<text x="211.5" y="61.7">VBUS</text>
<text x="211.5" y="65.2">D-</text>
<text x="228" y="62.6">VCC</text>
<text x="43.5" y="68.7">IO27</text>
<text x="51" y="68.7">12</text>
<text x="55.2" y="66">IO26</text>
<text x="55.2" y="69.6">IO27</text>
<text x="77.9" y="66">IO17</text>
<text x="77.9" y="69.6">IO16</text>
<text x="83.4" y="68.7">27 IO16</text>
<text x="124" y="68.7">IO15/NSS</text>
<text x="163.2" y="71.5">R11</text>
<text x="180.7" y="68">VT1</text>
<text x="211.5" y="68.7">D+</text>
<text x="228" y="66">DM</text>
<text x="228" y="69.6">DP</text>
<text x="43.5" y="72.2">IO14/SCLK 13</text>
<text x="43.5" y="75.6">IO12/MISO 14</text>
<text x="55.2" y="73.1">IO14</text>
<text x="55.2" y="76.5">IO12</text>
<text x="78.4" y="73.1">IO4</text>
<text x="78.5" y="76.5">IO0</text>
<text x="83.4" y="72.2">26 IO4</text>
<text x="83.4" y="75.6">25 IO0</text>
<text x="124" y="72.2">IO18</text>
<text x="124" y="75.6">IO19</text>
<text x="149.9" y="72.2">RTS</text>
<text x="174.4" y="74.3">1 кОм</text>
<text x="189.1" y="76.4">S8050</text>
<text x="228" y="73.1">ID</text>
<text x="228" y="76.5">GND</text>
<text x="246.4" y="75.6">+3V3</text>
<text x="254.5" y="75.6">5</text>
<text x="256.8" y="74.1">DD1</text>
<text x="257.3" y="76.5">VDD</text>
<text x="274.7" y="76.5">RST</text>
<text x="279.4" y="75.6">9</text>
<text x="53.8" y="79">ESP-WROOM-32</text>
<text x="124" y="79.2">IO25</text>
<text x="124" y="82.7">IO26</text>
<text x="228" y="80.1">GND</text>
<text x="228" y="83.6">GND</text>
<text x="236" y="82">C6</text>
<text x="254.5" y="79.2">6</text>
<text x="254.5" y="82.7">7</text>
<text x="257.3" y="80.1">VDD</text>
<text x="257.3" y="83.6">REGIN</text>
<text x="271.3" y="80.1">SUSPEND</text>
<text x="271.3" y="83.6">SUSPEND</text>
<text x="279.4" y="79.2">15</text>
<text x="279.4" y="82.7">17</text>
<text x="32.8" y="84.2">XP2</text>
<text x="50.5" y="89.7">VDD5V</text>
<text x="124" y="86.1">IO27</text>
<text x="124" y="89.7">IO32</text>
<text x="221.8" y="86.4">105017-1001</text>
<text x="240.9" y="85.5">10 нФ</text>
<text x="253.7" y="86.1">25</text>
<text x="254.5" y="89.7">2</text>
<text x="257.3" y="87">GND</text>
<text x="268.3" y="87">GPIO0/TXLED</text>
<text x="279.4" y="86.1">14</text>
<text x="279.4" y="89.7">13</text>
<text x="57.9" y="94.1">GND</text>
<text x="124" y="93.2">IO33</text>
<text x="149.9" y="93.9">DTR</text>
<text x="163.2" y="93.2">R12</text>
<text x="174.4" y="96">1 кОм</text>
<text x="180.7" y="90.4">VT2</text>
<text x="257.3" y="90.6">GND</text>
<text x="268.5" y="90.6">GPIO1/TXLED</text>
<text x="273.6" y="94.1">GPIO2</text>
<text x="279.4" y="93.2">12</text>
<text x="50.5" y="96.7">RXD</text>
<text x="50.5" y="100.2">TXD</text>
<text x="124" y="96.7">IO34</text>
<text x="124" y="100.2">IO35</text>
<text x="189.1" y="98.1">S8050</text>
<text x="246.5" y="96.7">VBUS</text>
<text x="246.5" y="100.2">D+</text>
<text x="254.4" y="96.7">8</text>
<text x="254.6" y="100.2">3</text>
<text x="257.3" y="97.6">VBUS</text>
<text x="257.3" y="101">D+</text>
<text x="273.6" y="97.6">GPIO3</text>
<text x="276.1" y="101">RI</text>
<text x="279.4" y="96.7">11</text>
<text x="279.4" y="100.2">1</text>
<text x="50.5" y="103.7">IO0</text>
<text x="50.5" y="107.2">IO4</text>
<text x="124" y="103.7">IO36/SVP</text>
<text x="124" y="107.2">IO39/SVN</text>
<text x="187" y="103.7">RESET</text>
<text x="246.5" y="103.7">D-</text>
<text x="254.4" y="103.7">4</text>
<text x="257.3" y="104.6">D-</text>
<text x="274.8" y="104.6">DCD</text>
<text x="279.4" y="103.7">24</text>
<text x="279.4" y="107.2">23</text>
<text x="285" y="107.2">DTR</text>
<text x="50.5" y="110.7">IO5</text>
<text x="102.8" y="110.9">DS1021-1x20</text>
<text x="169.5" y="113.5">IO0</text>
<text x="254" y="110.7">16</text>
<text x="257.3" y="111.5">VPP</text>
<text x="274.7" y="108.1">DTR</text>
<text x="274.7" y="111.5">DSR</text>
<text x="279.4" y="110.7">22</text>
<text x="50.5" y="114.2">IO16</text>
<text x="50.5" y="117.7">IO17</text>
<text x="148.5" y="114.2">RESET</text>
<text x="229" y="117.7">+3V3</text>
<text x="243" y="116.3">C9</text>
<text x="247.2" y="119.8">10 нФ</text>
<text x="274.6" y="115.1">TXD</text>
<text x="274.6" y="118.6">RXD</text>
<text x="279.4" y="114.2">21</text>
<text x="279.4" y="117.7">20</text>
<text x="285" y="114.2">RXD</text>
<text x="285" y="117.7">TXD</text>
<text x="50.5" y="121.2">IO21/RES</text>
<text x="50.5" y="124.7">IO22/DC</text>
<text x="93.1" y="120.4">GND</text>
<text x="165.3" y="124.7">R10</text>
<text x="171.6" y="124.7">470 Ом</text>
<text x="254" y="121.2">10</text>
<text x="257.3" y="122">NC</text>
<text x="274.7" y="122">RTS</text>
<text x="274.8" y="125.6">CTS</text>
<text x="279.4" y="121.2">19</text>
<text x="279.4" y="124.7">18</text>
<text x="285" y="121.2">RTS</text>
<text x="32.8" y="131.9">PLS-12</text>
<text x="50.5" y="128.2">IO23</text>
<text x="142.9" y="131.7">SW1</text>
<text x="187" y="128.2">+3V3</text>
<text x="194.7" y="127.5">R7</text>
<text x="204.5" y="130.3">10 кОм</text>
<text x="211.5" y="128.2">IO0</text>
<text x="224.1" y="128.9">R3</text>
<text x="231.1" y="128.9">470 Ом</text>
<text x="256.8" y="128">CP2104-F03-GMR</text>
<text x="90.4" y="134.5">R15</text>
<text x="96.7" y="134.5">10 кОм</text>
<text x="164.6" y="137.3">SW2</text>
<text x="194.7" y="138">R9</text>
<text x="33" y="142.2">IO33</text>
<text x="38.6" y="141.5">R8</text>
<text x="55.2" y="142.2">1</text>
<text x="57.3" y="140.6">DD2</text>
<text x="58.7" y="143">EXTON</text>
<text x="80.1" y="143">VSS.2</text>
<text x="86.9" y="142.2">24</text>
<text x="149.2" y="138.7">KLS7-TS6604-5.0-180</text>
<text x="170.2" y="142.9">KLS7-TS6604-5.0-180</text>
<text x="204.5" y="140.8">10 кОм</text>
<text x="211.5" y="138.7">RESET</text>
<text x="224.8" y="141.5">HL3</text>
<text x="33" y="145.7">IO32</text>
<text x="33" y="149.2">IO27</text>
<text x="38.6" y="145">R13</text>
<text x="38.6" y="148.5">R14</text>
<text x="48.4" y="144.3">1 кОм</text>
<text x="48.4" y="147.8">1 кОм</text>
<text x="55" y="145.7">2</text>
<text x="55" y="149.2">3</text>
<text x="58.7" y="146.6">WAKEUP</text>
<text x="80.1" y="146.6">VSS.3</text>
<text x="86.9" y="149.2">22</text>
<text x="86.9" y="145.7">23</text>
<text x="96" y="149.2">IO34</text>
<text x="211.5" y="144.3">C12</text>
<text x="216.4" y="147.8">100 нФ</text>
<text x="230.4" y="149.2">FYLS-0805PGC</text>
<text x="48.4" y="151.3">1 кОм</text>
<text x="54.9" y="152.7">4</text>
<text x="58.7" y="150.1">RSTN</text>
<text x="58.7" y="153.5">GPIO7</text>
<text x="80" y="153.5">VSS.4</text>
<text x="81.7" y="150.1">IRQ</text>
<text x="86.9" y="152.7">21</text>
<text x="40.7" y="156.2">+3V3</text>
<text x="55" y="156.2">5</text>
<text x="55" y="159.7">6</text>
<text x="58.7" y="157.1">VDDAON</text>
<text x="58.7" y="160.6">VDD3V3</text>
<text x="78.7" y="160.6">SPIMISO</text>
<text x="79.4" y="157.1">SPICLK</text>
<text x="86.9" y="159.7">19</text>
<text x="86.9" y="156.2">20</text>
<text x="96" y="156.2">IO18</text>
<text x="96" y="159.7">IO19</text>
<text x="28.1" y="163.2">C8</text>
<text x="32.3" y="167.4">0,1 мкФ</text>
<text x="37.2" y="163.2">C10</text>
<text x="41.4" y="167.4">10 мкФ</text>
<text x="54.9" y="166.7">8</text>
<text x="55" y="163.2">7</text>
<text x="58.7" y="164">VDD3V3.2</text>
<text x="58.7" y="167.6">VSS</text>
<text x="78.7" y="164">SPIMOSI</text>
<text x="79.3" y="167.6">SPICSN</text>
<text x="86.9" y="166.7">17</text>
<text x="86.9" y="163.2">18</text>
<text x="96" y="163.2">IO23</text>
<text x="96" y="166.7">IO4</text>
<text x="110" y="166.7">LEDTX</text>
<text x="117.7" y="166">R1</text>
<text x="135.2" y="165.3">HL1</text>
<text x="54.5" y="173.7">10</text>
<text x="55" y="170.2">9</text>
<text x="58.7" y="171.1">GPIO6</text>
<text x="80.1" y="171.1">VSS.5</text>
<text x="86.9" y="173.7">15</text>
<text x="86.9" y="170.2">16</text>
<text x="96" y="173.7">LEDRXOK</text>
<text x="110" y="173.7">LEDRX</text>
<text x="117.7" y="173">R2</text>
<text x="128.2" y="168.8">470 Ом</text>
<text x="134.5" y="172.3">HL2</text>
<text x="142.9" y="168.8">FYLS-0805PGC</text>
<text x="54.7" y="177.2">11</text>
<text x="58.7" y="174.6">GPIO5</text>
<text x="58.7" y="178.1">GPIO4</text>
<text x="80.2" y="174.6">GPIO0</text>
<text x="80.4" y="178.1">GPIO1</text>
<text x="86.9" y="177.2">14</text>
<text x="96" y="177.2">LEDSFD</text>
<text x="117.7" y="180">R4</text>
<text x="128.2" y="175.8">470 Ом</text>
<text x="134.5" y="179.3">HL4</text>
<text x="142.2" y="175.8">FYLS-0805PGC</text>
<text x="47" y="180.7">LEDTX</text>
<text x="54.5" y="180.7">12</text>
<text x="57.3" y="184">Jessinie BU01</text>
<text x="58.7" y="181.6">GPIO3</text>
<text x="80.2" y="181.6">GPIO2</text>
<text x="86.9" y="180.7">13</text>
<text x="96" y="180.7">LEDRX</text>
<text x="110" y="180.7">LEDSFD</text>
<text x="128.2" y="182.8">470 Ом</text>
<text x="134.5" y="185.6">HL5</text>
<text x="142.2" y="182.8">FYLS-0805PGC</text>
<text x="110" y="187.7">LEDRXOK</text>
<text x="117.7" y="187.7">R5</text>
<text x="128.2" y="190.5">470 Ом</text>
<text x="142.2" y="189.8">FYLS-0805PGC</text>
</g>
<g font-size="1.6">
<text x="104.7" y="38.3">Цепь</text>
<text x="110.2" y="38.3">Конт.</text>
<text x="111.3" y="41.7">1</text>
<text x="111.2" y="45.3">2</text>
<text x="111" y="52.2">4</text>
<text x="111.2" y="48.8">3</text>
<text x="111.2" y="55.8">5</text>
<text x="111.2" y="59.3">6</text>
<text x="222" y="59.3">Конт.</text>
<text x="227.6" y="59.3">Цепь</text>
<text x="111.2" y="62.7">7</text>
<text x="223.4" y="62.7">1</text>
<text x="111" y="66.3">8</text>
<text x="111.2" y="69.8">9</text>
<text x="223.4" y="66.3">2</text>
<text x="223.4" y="69.8">3</text>
<text x="111" y="73.2">10</text>
<text x="111.2" y="76.8">11</text>
<text x="223.4" y="73.2">4</text>
<text x="223.4" y="76.8">5</text>
<text x="111" y="80.3">12</text>
<text x="111" y="83.7">13</text>
<text x="223.4" y="80.3">6</text>
<text x="223.4" y="83.7">7</text>
<text x="34.8" y="87.2">Цепь</text>
<text x="40.1" y="87.2">Конт.</text>
<text x="110.9" y="87.2">14</text>
<text x="41.1" y="94.2">2</text>
<text x="41.4" y="90.8">1</text>
<text x="111" y="90.8">15</text>
<text x="111" y="94.2">16</text>
<text x="41.1" y="101.3">4</text>
<text x="41.1" y="97.7">3</text>
<text x="110.9" y="101.3">18</text>
<text x="111" y="97.7">17</text>
<text x="41.1" y="104.7">5</text>
<text x="111" y="104.7">19</text>
<text x="41.1" y="108.2">6</text>
<text x="41.1" y="111.8">7</text>
<text x="110.8" y="108.2">20</text>
<text x="41.1" y="115.3">8</text>
<text x="41.1" y="118.7">9</text>
<text x="41" y="122.3">10</text>
<text x="41.2" y="125.8">11</text>
<text x="41" y="129.2">12</text>
</g>
</svg>
